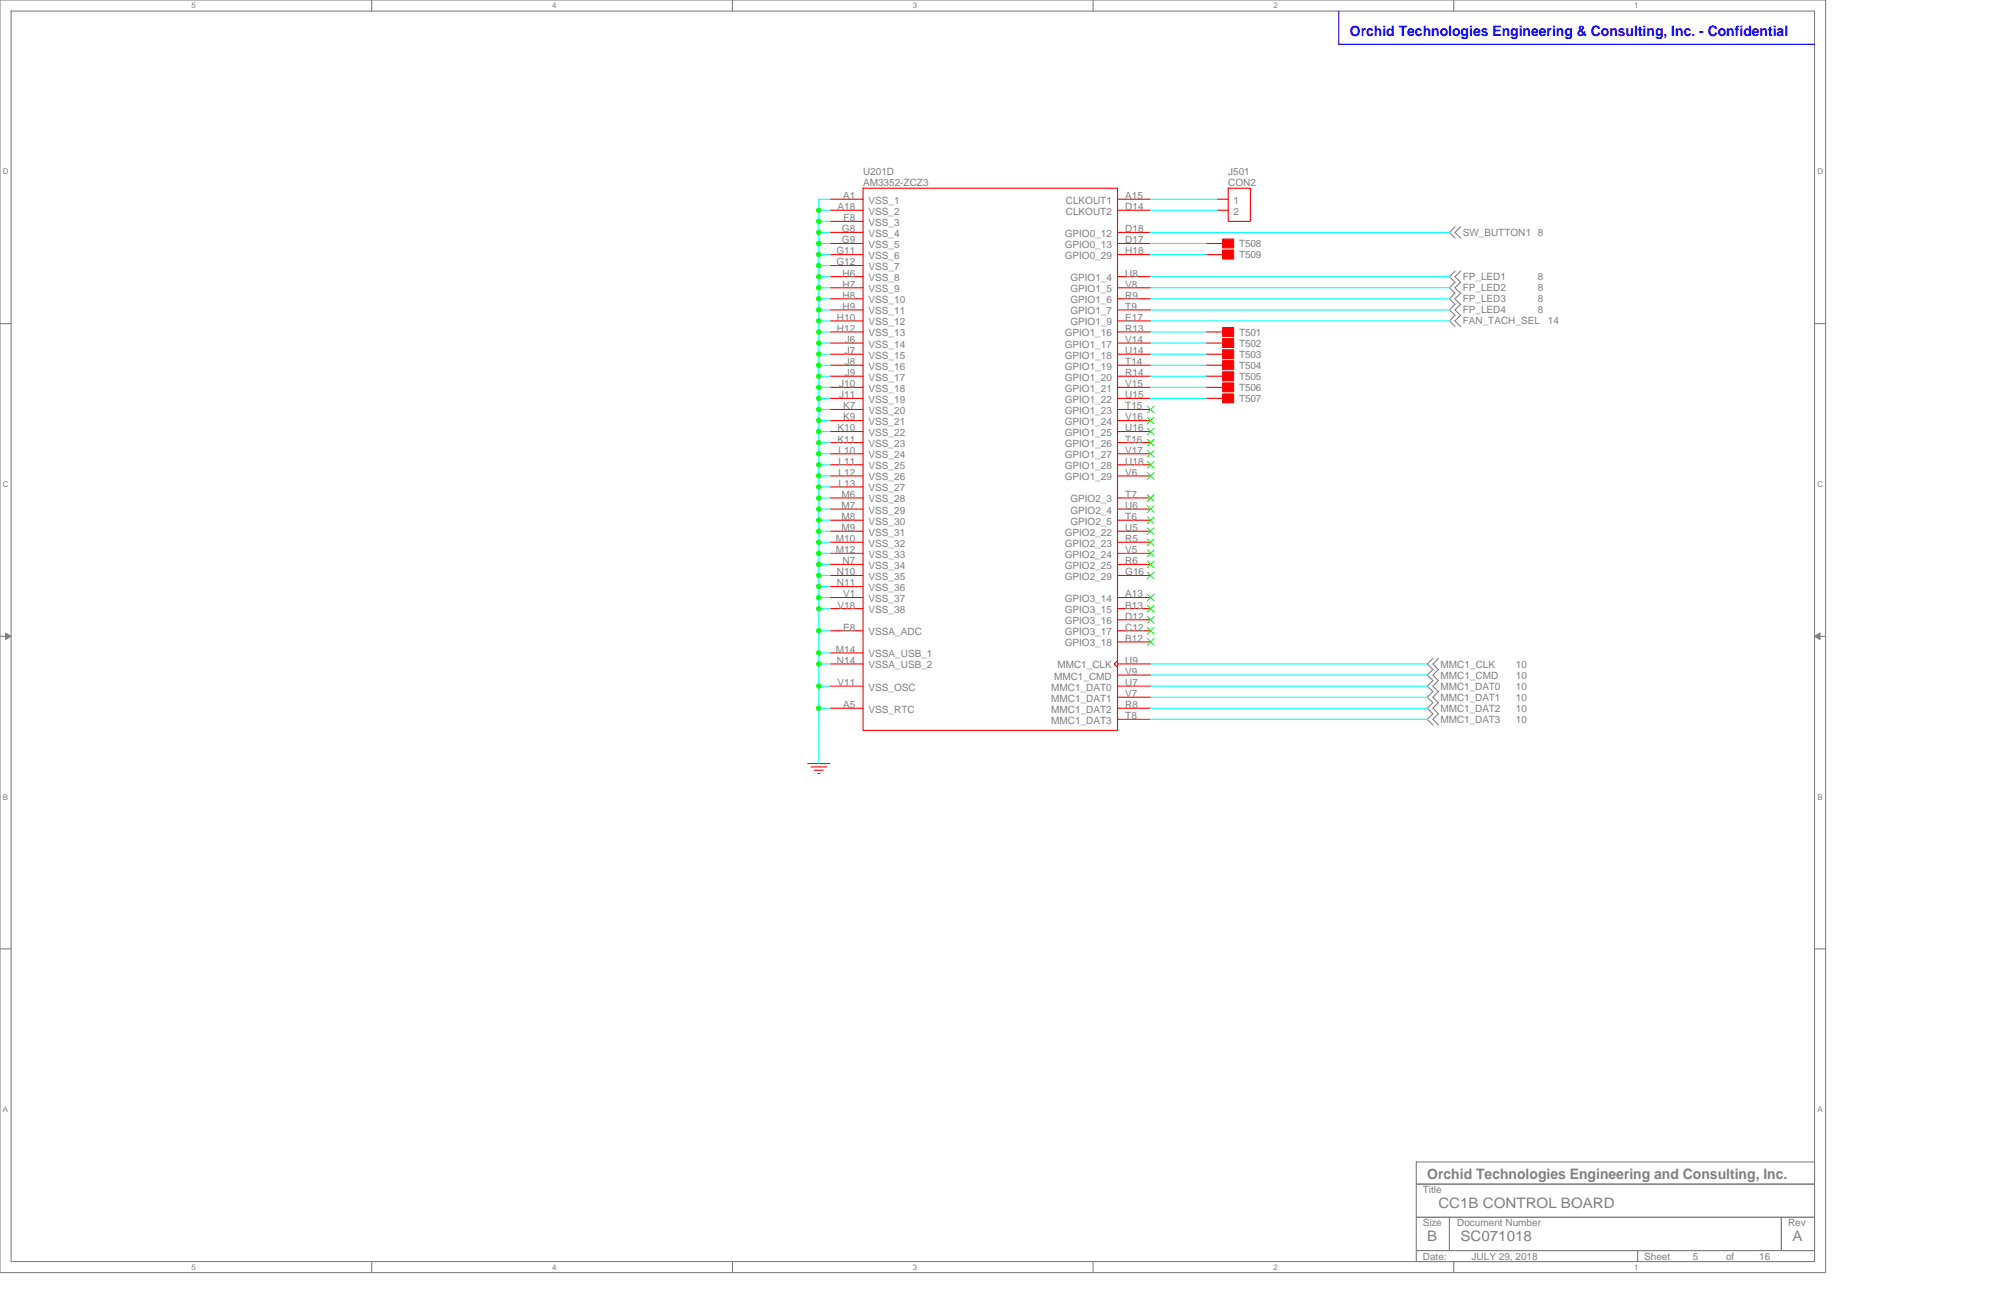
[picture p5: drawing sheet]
<svg xmlns="http://www.w3.org/2000/svg" width="432mm" height="279mm" viewBox="0 0 432 279" stroke-linecap="round" stroke-linejoin="round" font-family="sans-serif">
<path d="M0 0h394v274.6h-394zM2.4 2.4h389.2v269.8h-389.2z" fill="none" stroke="#808080" stroke-width=".23"/>
<g fill="#fff">
<path d="M41.3 .3h.9v1.8h-.9z"/>
<path d="M41.3 272.4h.9v1.9h-.9z"/>
</g>
<path d="M80.2 0v2.4M80.2 272.2v2.4" fill="none" stroke="#808080" stroke-width=".23"/>
<g fill="#fff">
<path d="M119.1 .3h1v1.8h-1z"/>
<path d="M119.1 272.4h1v1.9h-1z"/>
</g>
<path d="M158.1 0v2.4M158.1 272.2v2.4" fill="none" stroke="#808080" stroke-width=".23"/>
<g fill="#fff">
<path d="M197 .3h.9v1.8h-.9z"/>
<path d="M197 272.4h.9v1.9h-.9z"/>
</g>
<path d="M235.9 0v2.4M235.9 272.2v2.4" fill="none" stroke="#808080" stroke-width=".23"/>
<g fill="#fff">
<path d="M274.8 .3h.9v1.8h-.9z"/>
<path d="M274.8 272.4h.9v1.9h-.9z"/>
</g>
<path d="M313.7 0v2.4M313.7 272.2v2.4" fill="none" stroke="#808080" stroke-width=".23"/>
<g fill="#fff">
<path d="M352.6 .3h.9v1.8h-.9z"/>
<path d="M352.6 272.4h.9v1.9h-.9z"/>
<path d="M.6 36.1h1.2v1.9h-1.2z"/>
<path d="M392.2 36.1h1.2v1.9h-1.2z"/>
<path d="M.6 103.5h1.2v1.9h-1.2z"/>
<path d="M392.2 103.5h1.2v1.9h-1.2z"/>
</g>
<path d="M0 69.8h2.4M391.6 69.8h2.4" fill="none" stroke="#808080" stroke-width=".23"/>
<g fill="#fff">
<path d="M.6 171h1.1v1.9h-1.1z"/>
<path d="M392.2 171h1.1v1.9h-1.1z"/>
</g>
<path d="M0 137.3h2.4M391.6 137.3h2.4" fill="none" stroke="#808080" stroke-width=".23"/>
<g fill="#808080" stroke="#808080" stroke-width=".22">
<path d="M1.2 136.6l1.2 .7-1.2 .7z"/>
<path d="M391.6 137.3l1.1-.7v1.4z"/>
</g>
<g fill="#fff">
<path d="M.6 238.4h1.1v1.9h-1.1z"/>
<path d="M392.2 238.4h1.1v1.9h-1.1z"/>
</g>
<g fill="none" stroke="#808080" stroke-width=".23">
<path d="M314 58.5l-1.2 1.2 1.2 1.2M314 48.9l-1.2 1.2 1.2 1.3M315.2 58.5l-1.2 1.2 1.2 1.2M315.2 48.9l-1.2 1.2 1.2 1.3M314 68l-1.2 1.2 1.2 1.3M314 60.9l-1.2 1.2 1.2 1.2M314 63.2l-1.2 1.3 1.2 1.2-1.2 1.2 1.2 1.2M315.2 68l-1.2 1.2 1.2 1.3M315.2 60.9l-1.2 1.2 1.2 1.2M315.2 63.2l-1.2 1.3 1.2 1.2-1.2 1.2 1.2 1.2M309.2 142l-1.2 1.3 1.2 1.2M309.2 144.4l-1.2 1.2 1.2 1.3"/>
<path d="M309.2 146.8l-1.2 1.2 1.2 1.2-1.2 1.2 1.2 1.2M309.2 151.6l-1.2 1.2 1.2 1.2M309.2 154l-1.2 1.2 1.2 1.2M310.4 142l-1.2 1.3 1.2 1.2M310.4 144.4l-1.2 1.2 1.2 1.3M310.4 146.8l-1.2 1.2 1.2 1.2-1.2 1.2 1.2 1.2M310.4 151.6l-1.2 1.2 1.2 1.2M310.4 154l-1.2 1.2 1.2 1.2M0 204.7h2.4M391.6 204.7h2.4M305.6 250.7h86v4.8h-86zM305.6 255.5h86v7.1h-86z"/>
<path d="M305.6 262.6h7.2v7.2h-7.2zM305.6 269.8h47.8v2.4h-47.8zM312.8 262.6h71.6v7.2h-71.6zM353.4 269.8h38.2v2.4h-38.2zM384.4 262.6h7.2v7.2h-7.2z"/>
</g>
<path d="M288.9 2.4v7.2l102.7-.1" fill="none" stroke="#00f" stroke-width=".23"/>
<g fill="none" stroke="#f00" stroke-width=".23">
<path d="M179.1 43h7.1M179.1 45.4h7.1M179.1 52.5h7.1M179.1 54.9h7.1M179.1 47.8h7.1M179.1 50.1h7.1M179.1 57.3h7.1M179.1 59.7h7.1M186.2 40.6h55v117h-55zM241.2 43h7.1M241.2 45.4h7.1M241.2 52.5h7.1"/>
<path d="M241.2 54.9h7.1M241.2 50.1h7.1M241.2 59.7h7.1M260.2 52.5h3.7M260.2 54.9h3.7M262.6 43h2.4M262.6 45.4h2.4M265 40.6h4.8v7.2h-4.8zM179.1 71.6h7.1M179.1 74h7.1M179.1 76.4h7.1M179.1 78.8h7.1"/>
<path d="M179.1 62.1h7.1M179.1 64.5h7.1M179.1 66.9h7.1M179.1 69.2h7.1M241.2 71.6h7.1M241.2 74h7.1M241.2 76.4h7.1M241.2 78.8h7.1M241.2 62.1h7.1M241.2 64.5h7.1M241.2 66.9h7.1M241.2 69.2h7.1"/>
<path d="M260.2 71.6h3.7M260.2 74h3.7M260.2 76.4h3.7M260.2 78.8h3.7M179.1 81.2h7.1M179.1 83.6h7.1M179.1 86h7.1M179.1 88.3h7.1M179.1 90.7h7.1M179.1 93.1h7.1M179.1 95.5h7.1M179.1 97.9h7.1"/>
<path d="M241.2 81.2h7.1M241.2 83.6h7.1M241.2 86h7.1M241.2 88.3h7.1M241.2 90.7h7.1M241.2 93.1h7.1M241.2 95.5h7.1M241.2 97.9h7.1M260.2 81.2h3.7M260.2 83.6h3.7M260.2 86h3.7M179.1 100.3h7.1"/>
<path d="M179.1 102.7h7.1M179.1 105.1h7.1M179.1 107.4h7.1M179.1 109.8h7.1M179.1 112.2h7.1M179.1 114.6h7.1M179.1 117h7.1M179.1 119.4h7.1M241.2 100.3h7.1M241.2 102.7h7.1M241.2 107.4h7.1M241.2 109.8h7.1"/>
<path d="M241.2 112.2h7.1M241.2 114.6h7.1M241.2 117h7.1M241.2 119.4h7.1M179.1 121.8h7.1M179.1 124.2h7.1M179.1 126.6h7.1M179.1 128.9h7.1M179.1 131.3h7.1M179.1 136.1h7.1M241.2 121.8h7.1M241.2 124.2h7.1"/>
<path d="M241.2 128.9h7.1M241.2 131.3h7.1M241.2 136.1h7.1M241.2 138.5h7.1M241.2 133.7h7.1M179.1 140.9h7.1M179.1 143.3h7.1M179.1 148h7.1M179.1 152.8h7.1M241.2 148h7.1M241.2 152.8h7.1M241.2 150.4h7.1"/>
<path d="M241.2 155.2h7.1M241.2 145.6h7.1M241.2 142.5l-.8 .8 .8 .7M241.2 143.3h7.1M174.3 164.7h4.8M175 165.5h3.4M175.7 166.2h2M176.4 166.9h.6"/>
</g>
<g fill="#f00" stroke="#f00" stroke-width=".23">
<path d="M263.8 70.7h2.4v1.9h-2.4z" fill-rule="evenodd"/>
<path d="M263.8 73.1h2.4v1.9h-2.4z" fill-rule="evenodd"/>
<path d="M263.8 75.5h2.4v1.9h-2.4z" fill-rule="evenodd"/>
<path d="M263.8 77.8h2.4v2h-2.4z" fill-rule="evenodd"/>
<path d="M263.8 80.2h2.4v1.9h-2.4z" fill-rule="evenodd"/>
<path d="M263.8 82.6h2.4v1.9h-2.4z" fill-rule="evenodd"/>
<path d="M263.8 85h2.4v1.9h-2.4z" fill-rule="evenodd"/>
<path d="M263.8 51.6h2.4v1.9h-2.4z" fill-rule="evenodd"/>
<path d="M263.8 54h2.4v1.9h-2.4z" fill-rule="evenodd"/>
</g>
<g fill="none" stroke="#0f0" stroke-width=".22">
<path d="M247.6 87.6l1.4 1.5M247.6 90l1.4 1.5M247.6 92.4l1.4 1.5M247.6 94.8l1.4 1.4M247.6 97.2l1.4 1.4M247.6 99.6l1.4 1.4M249 87.6l-1.4 1.5M249 90l-1.4 1.5M249 92.4l-1.4 1.5M249 94.8l-1.4 1.4M249 97.2l-1.4 1.4M249 99.6l-1.4 1.4"/>
<path d="M247.6 102l1.4 1.4M247.6 106.7l1.4 1.5M247.6 109.1l1.4 1.5M247.6 111.5l1.4 1.5M247.6 118.7l1.4 1.4M247.6 116.3l1.4 1.4M247.6 113.9l1.4 1.5M249 102l-1.4 1.4M249 106.7l-1.4 1.5M249 109.1l-1.4 1.5M249 111.5l-1.4 1.5M249 118.7l-1.4 1.4"/>
<path d="M249 116.3l-1.4 1.4M249 113.9l-1.4 1.5M247.6 135.4l1.4 1.4M247.6 137.8l1.4 1.4M247.6 121.1l1.4 1.4M247.6 123.4l1.4 1.5M247.6 128.2l1.4 1.5M247.6 130.6l1.4 1.5M247.6 133l1.4 1.5M249 135.4l-1.4 1.4M249 137.8l-1.4 1.4M249 121.1l-1.4 1.4"/>
<path d="M249 123.4l-1.4 1.5M249 128.2l-1.4 1.5M249 130.6l-1.4 1.5M249 133l-1.4 1.5"/>
</g>
<g fill="none" stroke="#0ff" stroke-width=".23">
<path d="M176.7 54.9h2.4M176.7 52.5h2.4M176.7 47.8h2.4M176.7 45.4h2.4M176.7 50.1h2.4M176.7 43h2.4M176.7 59.7h2.4M176.7 57.3h2.4M176.7 43v121.7M248.3 45.4h14.3M248.3 43h14.3M248.3 50.1h64.5"/>
<path d="M248.3 59.7h64.5M248.3 54.9h11.9M248.3 52.5h11.9M176.7 74h2.4M176.7 76.4h2.4M176.7 66.9h2.4M176.7 62.1h2.4M176.7 71.6h2.4M176.7 64.5h2.4M176.7 78.8h2.4M176.7 69.2h2.4M248.3 66.9h64.5"/>
<path d="M248.3 62.1h64.5M248.3 64.5h64.5M248.3 74h11.9M248.3 76.4h11.9M248.3 71.6h11.9M248.3 78.8h11.9M248.3 69.2h64.5M176.7 95.5h2.4M176.7 97.9h2.4M176.7 83.6h2.4M176.7 93.1h2.4M176.7 88.3h2.4"/>
<path d="M176.7 81.2h2.4M176.7 90.7h2.4M176.7 86h2.4M248.3 83.6h11.9M248.3 81.2h11.9M248.3 86h11.9M176.7 117h2.4M176.7 114.6h2.4M176.7 105.1h2.4M176.7 112.2h2.4M176.7 119.4h2.4M176.7 109.8h2.4"/>
<path d="M176.7 102.7h2.4M176.7 107.4h2.4M176.7 100.3h2.4M176.7 126.6h2.4M176.7 136.1h2.4M176.7 121.8h2.4M176.7 128.9h2.4M176.7 131.3h2.4M176.7 124.2h2.4M176.7 143.3h2.4M176.7 148h2.4M176.7 140.9h2.4"/>
<path d="M176.7 152.8h2.4M248.3 143.3h59.7M248.3 148h59.7M248.3 152.8h59.7M248.3 145.6h59.7M248.3 150.4h59.7M248.3 155.2h59.7"/>
</g>
<g fill="#0f0" stroke="#0f0" stroke-width=".23">
<circle cx="176.7" cy="121.8" r=".47"/>
<circle cx="176.7" cy="152.8" r=".47"/>
<circle cx="176.7" cy="69.2" r=".47"/>
<circle cx="176.7" cy="136.1" r=".47"/>
<circle cx="176.7" cy="97.9" r=".47"/>
<circle cx="176.7" cy="131.3" r=".47"/>
<circle cx="176.7" cy="59.7" r=".47"/>
<circle cx="176.7" cy="64.5" r=".47"/>
<circle cx="176.7" cy="71.6" r=".47"/>
<circle cx="176.7" cy="76.4" r=".47"/>
<circle cx="176.7" cy="85.9" r=".47"/>
<circle cx="176.7" cy="93.1" r=".47"/>
<circle cx="176.7" cy="140.9" r=".47"/>
<circle cx="176.7" cy="83.6" r=".47"/>
<circle cx="176.7" cy="66.8" r=".47"/>
<circle cx="176.7" cy="109.8" r=".47"/>
<circle cx="176.7" cy="54.9" r=".47"/>
<circle cx="176.7" cy="100.3" r=".47"/>
<circle cx="176.7" cy="107.4" r=".47"/>
<circle cx="176.7" cy="117" r=".47"/>
<circle cx="176.7" cy="126.5" r=".47"/>
<circle cx="176.7" cy="105" r=".47"/>
<circle cx="176.7" cy="95.5" r=".47"/>
<circle cx="176.7" cy="112.2" r=".47"/>
<circle cx="176.7" cy="119.4" r=".47"/>
<circle cx="176.7" cy="57.3" r=".47"/>
<circle cx="176.7" cy="81.2" r=".47"/>
<circle cx="176.7" cy="52.5" r=".47"/>
<circle cx="176.7" cy="90.7" r=".47"/>
<circle cx="176.7" cy="74" r=".47"/>
<circle cx="176.7" cy="102.7" r=".47"/>
<circle cx="176.7" cy="124.1" r=".47"/>
<circle cx="176.7" cy="114.6" r=".47"/>
<circle cx="176.7" cy="62.1" r=".47"/>
<circle cx="176.7" cy="88.3" r=".47"/>
<circle cx="176.7" cy="78.8" r=".47"/>
<circle cx="176.7" cy="143.3" r=".47"/>
<circle cx="176.7" cy="128.9" r=".47"/>
<circle cx="176.7" cy="47.7" r=".47"/>
<circle cx="176.7" cy="45.4" r=".47"/>
<circle cx="176.7" cy="50.1" r=".47"/>
<circle cx="176.7" cy="148" r=".47"/>
</g>
<text font-size="3.1" fill="#00f" x="291.3" y="7.7">Orchid Technologies Engineering &amp; Consulting, Inc. - Confidential</text>
<g font-size="3.1" fill="#808080">
<text x="308" y="254.3">Orchid Technologies Engineering and Consulting, Inc.</text>
<text x="310.4" y="260.7">CC1B CONTROL BOARD</text>
<text x="308" y="267.8">B</text>
<text x="315.2" y="267.8">SC071018</text>
<text x="386.8" y="267.8">A</text>
</g>
<g font-size="2.2" fill="#808080">
<text x="186.2" y="37.8">U201D</text>
<text x="186.2" y="40.2">AM3352-ZCZ3</text>
<text x="265" y="37.8">J501</text>
<text x="265" y="40.2">CON2</text>
<text x="180.7" y="45.3">A18</text>
<text x="181.9" y="43">A1</text>
<text x="182.1" y="47.7">F8</text>
<text x="187.4" y="44">VSS_1</text>
<text x="187.4" y="46.3">VSS_2</text>
<text x="230" y="44">CLKOUT1</text>
<text x="230" y="46.3">CLKOUT2</text>
<text x="242.8" y="43">A15</text>
<text x="242.8" y="45.3">D14</text>
<text x="266.2" y="44">1</text>
<text x="266.2" y="46.3">2</text>
<text x="181.7" y="50.1">G8</text>
<text x="181.7" y="52.5">G9</text>
<text x="187.4" y="48.7">VSS_3</text>
<text x="187.4" y="51.1">VSS_4</text>
<text x="187.4" y="53.5">VSS_5</text>
<text x="229.8" y="51.1">GPIO0_12</text>
<text x="229.8" y="53.5">GPIO0_13</text>
<text x="242.8" y="50.1">D18</text>
<text x="242.8" y="52.5">D17</text>
<text x="267.4" y="53.3">T508</text>
<text x="315.6" y="50.9">SW_BUTTON1 8</text>
<text x="180.5" y="54.9">G11</text>
<text x="180.5" y="57.3">G12</text>
<text x="181.8" y="59.7">H6</text>
<text x="187.4" y="55.9">VSS_6</text>
<text x="187.4" y="58.3">VSS_7</text>
<text x="229.8" y="55.9">GPIO0_29</text>
<text x="242.8" y="59.7">U8</text>
<text x="242.8" y="54.9">H18</text>
<text x="267.4" y="55.7">T509</text>
<text x="181.8" y="62.1">H7</text>
<text x="181.8" y="64.5">H8</text>
<text x="187.4" y="60.7">VSS_8</text>
<text x="187.4" y="63.1">VSS_9</text>
<text x="187.4" y="65.4">VSS_10</text>
<text x="231" y="60.7">GPIO1_4</text>
<text x="231" y="63.1">GPIO1_5</text>
<text x="231" y="65.4">GPIO1_6</text>
<text x="242.8" y="62.1">V8</text>
<text x="242.8" y="64.5">R9</text>
<text x="315.6" y="60.5">FP_LED1</text>
<text x="315.6" y="62.8">FP_LED2</text>
<text x="315.6" y="65.2">FP_LED3</text>
<text x="331.9" y="60.5">8</text>
<text x="331.9" y="62.8">8</text>
<text x="331.9" y="65.2">8</text>
<text x="180.6" y="69.2">H10</text>
<text x="180.6" y="71.6">H12</text>
<text x="181.8" y="66.8">H9</text>
<text x="187.4" y="67.8">VSS_11</text>
<text x="187.4" y="70.2">VSS_12</text>
<text x="231" y="67.8">GPIO1_7</text>
<text x="231" y="70.2">GPIO1_9</text>
<text x="242.8" y="66.8">T9</text>
<text x="242.8" y="71.6">R13</text>
<text x="242.8" y="69.2">E17</text>
<text x="315.6" y="70">FAN_TACH_SEL</text>
<text x="315.6" y="67.6">FP_LED4</text>
<text x="331.9" y="67.6">8</text>
<text x="334" y="70">14</text>
<text x="182.3" y="74">J6</text>
<text x="182.3" y="76.4">J7</text>
<text x="187.4" y="72.6">VSS_13</text>
<text x="187.4" y="75">VSS_14</text>
<text x="187.4" y="77.4">VSS_15</text>
<text x="229.8" y="72.6">GPIO1_16</text>
<text x="229.8" y="75">GPIO1_17</text>
<text x="229.8" y="77.4">GPIO1_18</text>
<text x="242.8" y="74">V14</text>
<text x="242.8" y="76.4">U14</text>
<text x="267.4" y="72.4">T501</text>
<text x="267.4" y="74.8">T502</text>
<text x="267.4" y="77.2">T503</text>
<text x="181.1" y="83.5">J10</text>
<text x="182.3" y="78.8">J8</text>
<text x="182.3" y="81.2">J9</text>
<text x="187.4" y="79.8">VSS_16</text>
<text x="187.4" y="82.1">VSS_17</text>
<text x="229.8" y="79.8">GPIO1_19</text>
<text x="229.8" y="82.1">GPIO1_20</text>
<text x="242.8" y="78.8">T14</text>
<text x="242.8" y="81.2">R14</text>
<text x="242.8" y="83.5">V15</text>
<text x="267.4" y="79.5">T504</text>
<text x="267.4" y="81.9">T505</text>
<text x="181.1" y="85.9">J11</text>
<text x="181.9" y="88.3">K7</text>
<text x="187.4" y="84.5">VSS_18</text>
<text x="187.4" y="86.9">VSS_19</text>
<text x="187.4" y="89.3">VSS_20</text>
<text x="229.8" y="84.5">GPIO1_21</text>
<text x="229.8" y="86.9">GPIO1_22</text>
<text x="229.8" y="89.3">GPIO1_23</text>
<text x="242.8" y="85.9">U15</text>
<text x="242.8" y="88.3">T15</text>
<text x="267.4" y="84.3">T506</text>
<text x="267.4" y="86.7">T507</text>
<text x="180.7" y="93.1">K10</text>
<text x="180.7" y="95.5">K11</text>
<text x="181.9" y="90.7">K9</text>
<text x="187.4" y="91.7">VSS_21</text>
<text x="187.4" y="94.1">VSS_22</text>
<text x="229.8" y="91.7">GPIO1_24</text>
<text x="229.8" y="94.1">GPIO1_25</text>
<text x="242.8" y="90.7">V16</text>
<text x="242.8" y="93.1">U16</text>
<text x="242.8" y="95.5">T16</text>
<text x="181" y="97.9">L10</text>
<text x="181" y="100.3">L11</text>
<text x="187.4" y="96.5">VSS_23</text>
<text x="187.4" y="98.9">VSS_24</text>
<text x="187.4" y="101.3">VSS_25</text>
<text x="229.8" y="96.5">GPIO1_26</text>
<text x="229.8" y="98.9">GPIO1_27</text>
<text x="229.8" y="101.3">GPIO1_28</text>
<text x="242.8" y="97.9">V17</text>
<text x="242.8" y="100.3">U18</text>
<text x="181" y="102.7">L12</text>
<text x="181" y="105">L13</text>
<text x="181.6" y="107.4">M6</text>
<text x="187.4" y="103.7">VSS_26</text>
<text x="187.4" y="106">VSS_27</text>
<text x="229.8" y="103.6">GPIO1_29</text>
<text x="242.8" y="102.7">V6</text>
<text x="242.8" y="107.4">T7</text>
<text x="181.6" y="109.8">M7</text>
<text x="181.6" y="112.2">M8</text>
<text x="187.4" y="108.4">VSS_28</text>
<text x="187.4" y="110.8">VSS_29</text>
<text x="187.4" y="113.2">VSS_30</text>
<text x="231" y="108.4">GPIO2_3</text>
<text x="231" y="110.8">GPIO2_4</text>
<text x="231" y="113.2">GPIO2_5</text>
<text x="242.8" y="109.8">U6</text>
<text x="242.8" y="112.2">T6</text>
<text x="180.4" y="117">M10</text>
<text x="180.4" y="119.4">M12</text>
<text x="181.6" y="114.6">M9</text>
<text x="187.4" y="115.6">VSS_31</text>
<text x="187.4" y="118">VSS_32</text>
<text x="229.8" y="118">GPIO2_23</text>
<text x="229.8" y="115.6">GPIO2_22</text>
<text x="242.8" y="119.4">V5</text>
<text x="242.8" y="117">R5</text>
<text x="242.8" y="114.6">U5</text>
<text x="180.6" y="124.1">N10</text>
<text x="181.8" y="121.8">N7</text>
<text x="187.4" y="120.4">VSS_33</text>
<text x="187.4" y="122.7">VSS_34</text>
<text x="187.4" y="125.1">VSS_35</text>
<text x="229.8" y="120.3">GPIO2_24</text>
<text x="229.8" y="122.7">GPIO2_25</text>
<text x="229.8" y="125.1">GPIO2_29</text>
<text x="242.8" y="121.8">R6</text>
<text x="242.8" y="124.1">G16</text>
<text x="180.6" y="126.5">N11</text>
<text x="180.7" y="131.3">V18</text>
<text x="181.9" y="128.9">V1</text>
<text x="187.4" y="127.5">VSS_36</text>
<text x="187.4" y="129.9">VSS_37</text>
<text x="229.8" y="129.9">GPIO3_14</text>
<text x="242.8" y="128.9">A13</text>
<text x="242.8" y="131.3">B13</text>
<text x="181.9" y="136.1">E8</text>
<text x="187.4" y="132.3">VSS_38</text>
<text x="187.4" y="137.1">VSSA_ADC</text>
<text x="229.8" y="137.1">GPIO3_17</text>
<text x="229.8" y="132.3">GPIO3_15</text>
<text x="229.8" y="134.7">GPIO3_16</text>
<text x="242.8" y="136.1">C12</text>
<text x="242.8" y="133.7">D12</text>
<text x="180.4" y="140.8">M14</text>
<text x="180.6" y="143.2">N14</text>
<text x="187.4" y="141.8">VSSA_USB_1</text>
<text x="229.8" y="139.5">GPIO3_18</text>
<text x="242.8" y="138.5">B12</text>
<text x="242.8" y="143.2">U9</text>
<text x="180.7" y="148">V11</text>
<text x="187.4" y="144.2">VSSA_USB_2</text>
<text x="187.4" y="149">VSS_OSC</text>
<text x="226.9" y="149">MMC1_DAT0</text>
<text x="227.5" y="146.6">MMC1_CMD</text>
<text x="228.2" y="144.2">MMC1_CLK</text>
<text x="242.8" y="148">U7</text>
<text x="242.8" y="145.6">V9</text>
<text x="310.9" y="144">MMC1_CLK</text>
<text x="310.9" y="146.4">MMC1_CMD</text>
<text x="310.9" y="148.8">MMC1_DAT0</text>
<text x="327.1" y="144">10</text>
<text x="327.1" y="148.8">10</text>
<text x="327.1" y="146.4">10</text>
<text x="181.9" y="152.8">A5</text>
<text x="187.4" y="153.8">VSS_RTC</text>
<text x="226.9" y="151.4">MMC1_DAT1</text>
<text x="226.9" y="153.8">MMC1_DAT2</text>
<text x="242.8" y="150.4">V7</text>
<text x="242.8" y="152.8">R8</text>
<text x="242.8" y="155.2">T8</text>
<text x="310.9" y="151.2">MMC1_DAT1</text>
<text x="310.9" y="153.6">MMC1_DAT2</text>
<text x="310.9" y="156">MMC1_DAT3</text>
<text x="327.1" y="151.2">10</text>
<text x="327.1" y="153.6">10</text>
<text x="327.1" y="156">10</text>
<text x="226.9" y="156.2">MMC1_DAT3</text>
<text x="307" y="257.4">Title</text>
<text x="307" y="264.6">Size</text>
<text x="314.5" y="264.6">Document Number</text>
<text x="385.8" y="264.6">Rev</text>
<text x="307" y="271.8">Date:</text>
<text x="317.6" y="271.8">JULY 29, 2018</text>
<text x="354.8" y="271.8">Sheet</text>
<text x="365.3" y="271.8">5</text>
<text x="372.5" y="271.8">of</text>
<text x="379.6" y="271.8">16</text>
</g>
<g font-size="1.7" fill="#808080">
<text x="41.3" y="1.8">5</text>
<text x="119.1" y="1.8">4</text>
<text x="197" y="1.8">3</text>
<text x="274.8" y="1.8">2</text>
<text x="352.6" y="1.8">1</text>
<text x=".6" y="37.6">D</text>
<text x="392.2" y="37.6">D</text>
<text x=".6" y="105.1">C</text>
<text x="392.2" y="105.1">C</text>
<text x=".6" y="172.5">B</text>
<text x="392.2" y="172.5">B</text>
<text x=".6" y="240">A</text>
<text x="392.2" y="240">A</text>
<text x="41.3" y="274">5</text>
<text x="119.1" y="274">4</text>
<text x="197" y="274">3</text>
<text x="274.8" y="274">2</text>
<text x="352.6" y="274">1</text>
</g>
</svg>
